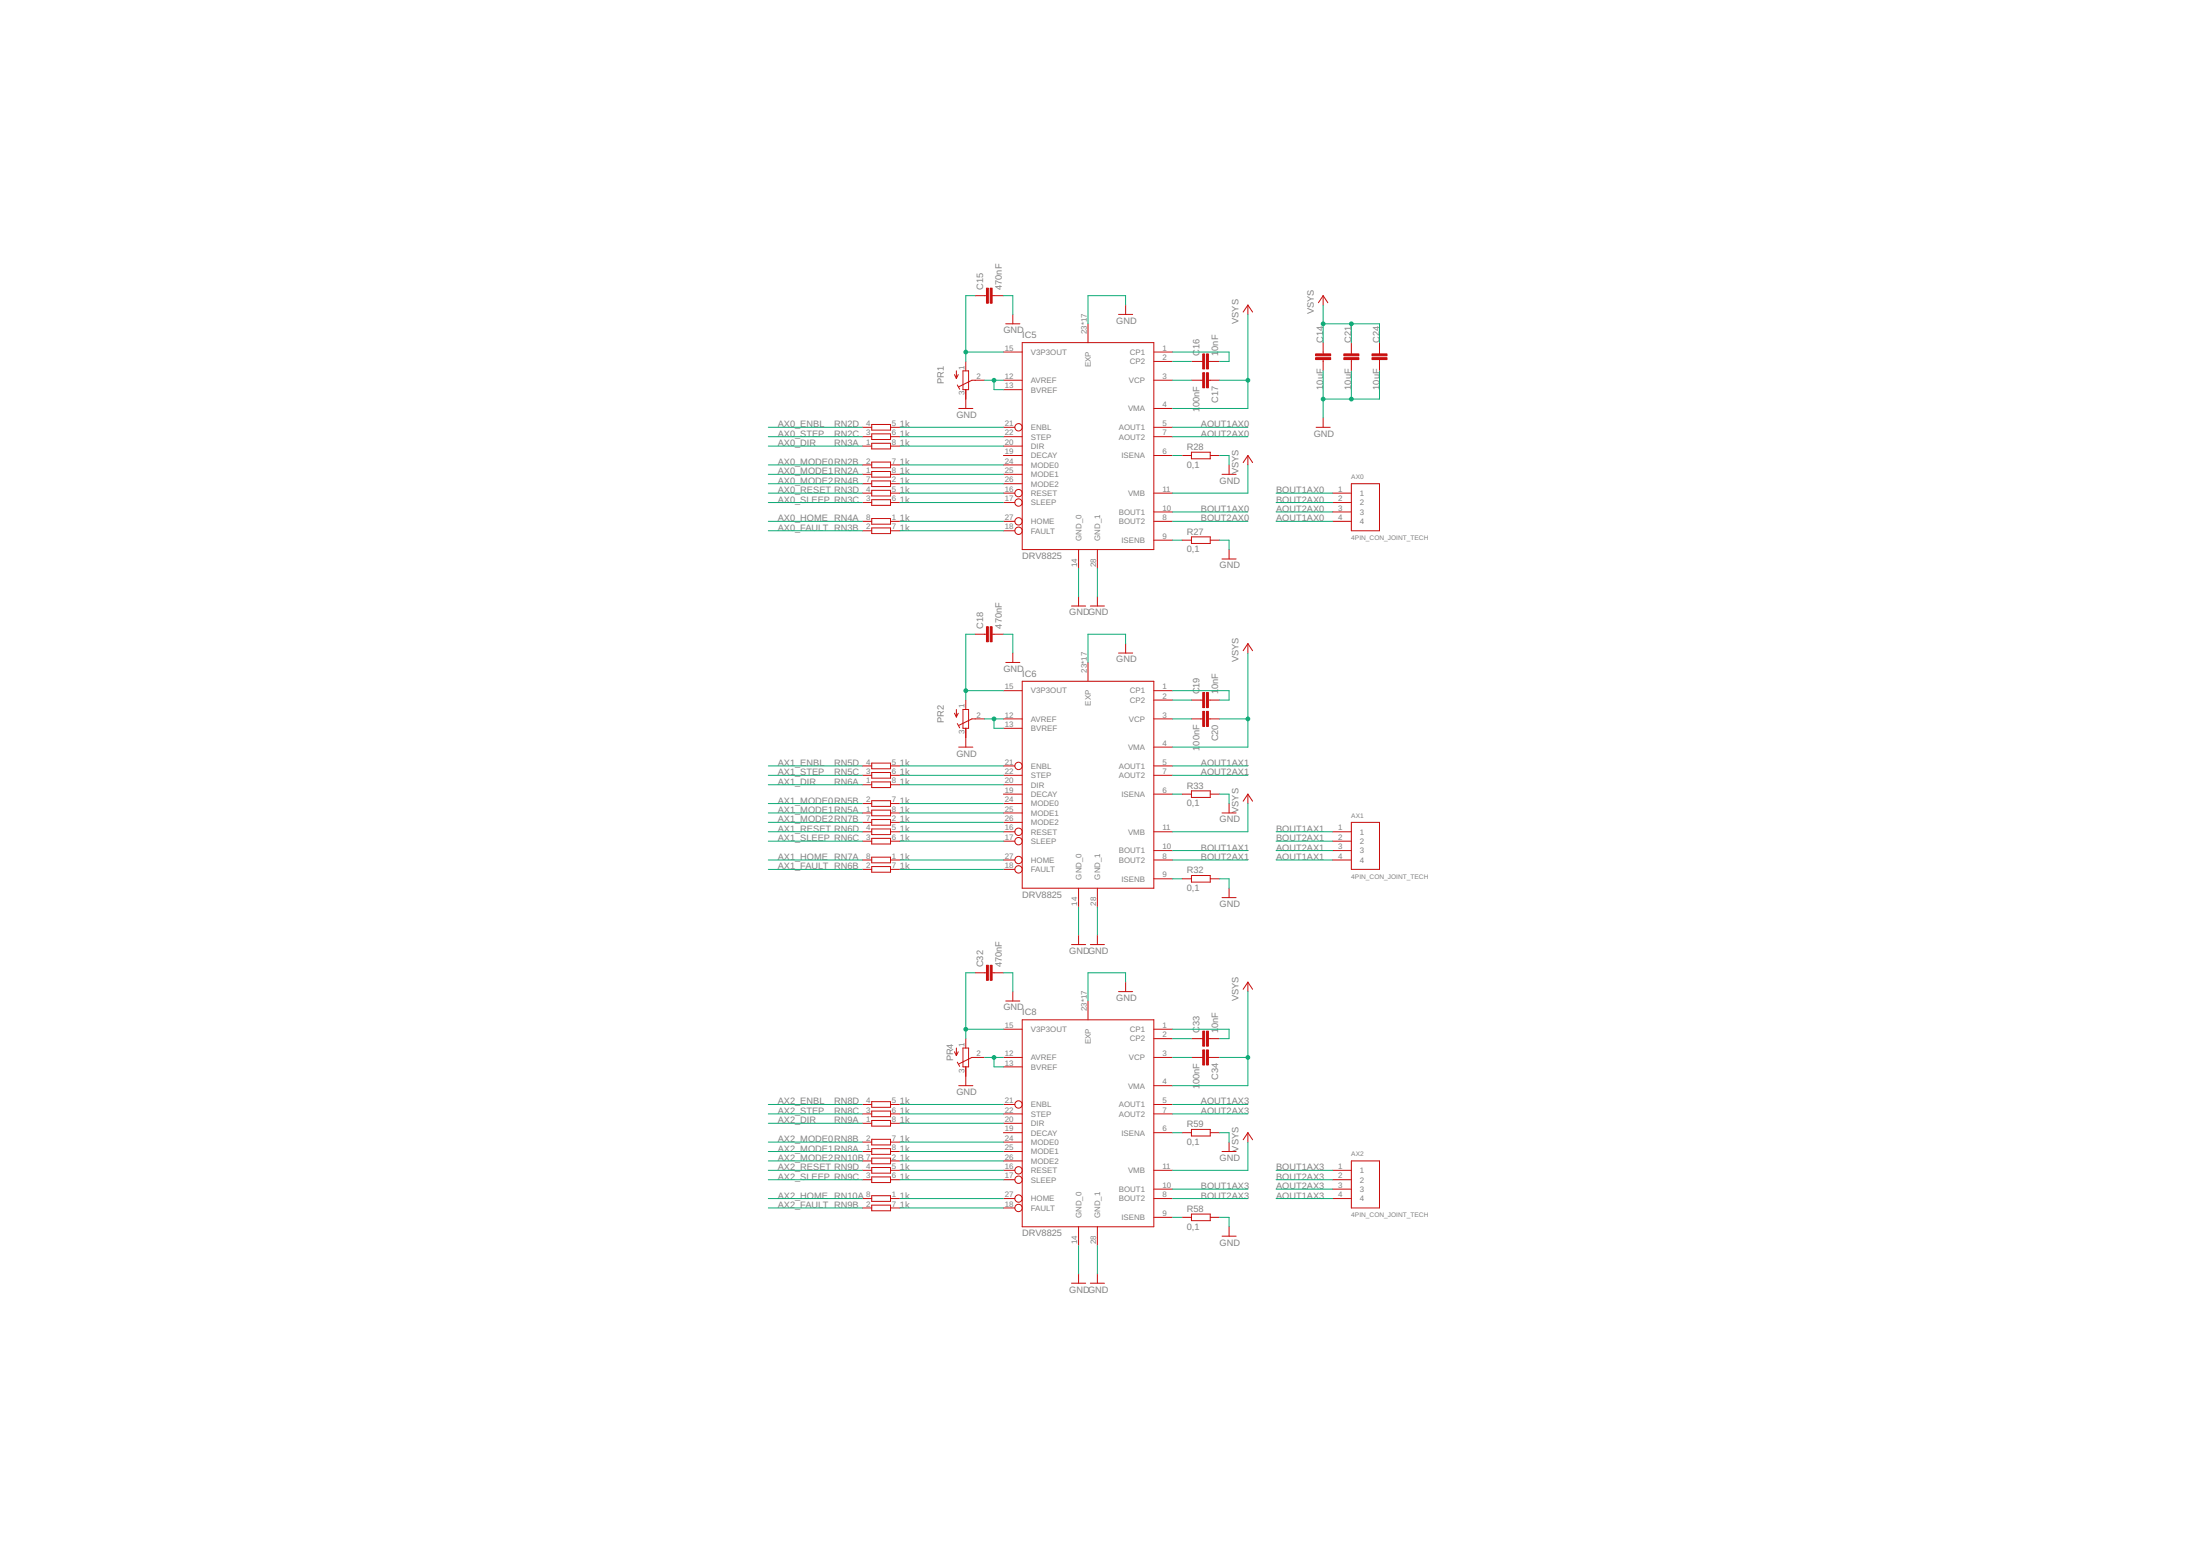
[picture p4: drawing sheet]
<svg xmlns="http://www.w3.org/2000/svg" width="594mm" height="420mm" viewBox="0 0 594 420" stroke-linecap="round" stroke-linejoin="round" font-family="sans-serif">
<g fill="none" stroke="#c90d0c" stroke-width=".27">
<path d="M263.3 79.8h3.1M267.9 79.8h3.1M357.3 79.8v2.6M357.3 79.8l1.3 1.9M357.3 79.8l-1.3 1.9M260.8 97.6v2.5M271 95.1h5M271.6 87.4h3.8M273.5 84.9v2.5M276 92.5h35.6v55.9h-35.6zM293.8 87.4v5.1M302 84.9h3.9"/>
<path d="M304 82.4v2.5M311.6 95.1h5.1M311.6 97.6h5.1M321.7 97.6h3.1M326.3 97.6h3.1M337 82.4l1.2 1.9M337 82.4l-1.3 1.9M337 82.4v2.5M357.3 92.5v3.1M357.3 97.1v3M364.9 92.5v3.1M364.9 97.1v3"/>
<path d="M372.5 92.5v3.1M372.5 97.1v3M232.9 117.9h2.5M232.9 115.4h2.5M235.4 114.6h5.1v1.5h-5.1zM235.4 117.2h5.1v1.5h-5.1zM235.4 119.7h5.1v1.5h-5.1zM240.5 117.9h2.5M240.5 115.4h2.5M257.7 101.2l.6 1M258.3 100.1v2.1M258.5 103.9l.6 1.2"/>
<path d="M258.8 101.2l-.5 1M258.9 110.3h3.8M260 100.1h1.6v5.1h-1.6zM260.8 105.2v5.1M265.9 102.7h-3.5l-3.5 1.7M271 102.7h5M271 105.2h5M271 117.9h5M271 115.4h3M311.6 102.7h5.1M311.6 117.9h5.1M311.6 115.4h5.1"/>
<path d="M311.6 110.3h5.1M321.7 102.7h3.1M326.3 102.7h3.1M355.4 115.4h3.8M357.3 112.8v2.6M232.9 120.5h2.5M232.9 125.5h2.5M232.9 128.1h2.5M232.9 130.6h2.5M232.9 133.2h2.5M232.9 135.7h2.5M235.4 124.8h5.1v1.5h-5.1z"/>
<path d="M235.4 127.3h5.1v1.5h-5.1zM235.4 129.9h5.1v1.5h-5.1zM235.4 132.4h5.1v1.5h-5.1zM235.4 134.9h5.1v1.6h-5.1zM240.5 120.5h2.5M240.5 125.5h2.5M240.5 128.1h2.5M240.5 130.6h2.5M240.5 133.2h2.5M240.5 135.7h2.5M271 120.5h5M271 125.5h5"/>
<path d="M271 128.1h5M271 130.6h5M271 133.2h3M271 135.7h3M271 123h5M311.6 133.2h5.1M311.6 123h5.1M311.6 138.2h5.1M319.2 123h2.5M321.7 122.1h5.1v1.8h-5.1zM326.8 123h2.6M330 128.1h3.8"/>
<path d="M331.9 125.5v2.6M337 123v2.5M337 123l1.2 1.9M337 123l-1.3 1.9M359.8 133.2h5.1M359.8 135.7h5.1M359.8 138.2h5.1M364.9 130.6h7.6v12.7h-7.6zM232.9 140.8h2.5M232.9 143.3h2.5M235.4 140h5.1v1.5h-5.1zM235.4 142.6h5.1v1.5h-5.1z"/>
<path d="M240.5 140.8h2.5M240.5 143.3h2.5M271 140.8h3M271 143.3h3M291.3 148.4v5.1M296.3 148.4v5.1M311.6 140.8h5.1M311.6 145.9h5.1M319.2 145.9h2.5M321.7 145h5.1v1.7h-5.1zM326.8 145.9h2.6M330 150.9h3.8"/>
<path d="M331.9 148.4v2.5M359.8 140.8h5.1M263.3 171.3h3.1M267.9 171.3h3.1M271.6 178.9h3.8M273.5 176.3v2.6M289.3 163.6h3.9M291.3 161.1v2.5M293.8 178.9v5.1M294.4 163.6h3.8M296.3 161.1v2.5M302 176.3h3.9"/>
<path d="M304 173.8v2.5M337 173.8v2.5M337 173.8l1.2 1.9M337 173.8l-1.3 1.9M257.7 192.6l.6 1M258.3 191.6v2M258.5 195.4l.6 1.1M258.8 192.6l-.5 1M260 191.6h1.6v5.1h-1.6zM260.8 189v2.6M260.8 196.7v5M265.9 194.1h-3.5l-3.5 1.8"/>
<path d="M271 186.5h5M271 194.1h5M271 196.7h5M276 184h35.6v55.8h-35.6zM311.6 186.5h5.1M311.6 194.1h5.1M311.6 189h5.1M321.7 194.1h3.1M321.7 189h3.1M326.3 194.1h3.1M326.3 189h3.1M232.9 209.4h2.5"/>
<path d="M232.9 211.9h2.5M232.9 217h2.5M232.9 219.5h2.5M232.9 206.8h2.5M235.4 206.1h5.1v1.5h-5.1zM235.4 208.6h5.1v1.5h-5.1zM235.4 211.1h5.1v1.6h-5.1zM235.4 216.2h5.1v1.5h-5.1zM235.4 218.8h5.1v1.5h-5.1zM240.5 209.4h2.5M240.5 211.9h2.5M240.5 217h2.5"/>
<path d="M240.5 219.5h2.5M240.5 206.8h2.5M258.9 201.7h3.8M271 209.4h5M271 211.9h5M271 217h5M271 219.5h5M271 206.8h3M271 214.4h5M311.6 209.4h5.1M311.6 206.8h5.1M311.6 201.7h5.1"/>
<path d="M311.6 214.4h5.1M319.2 214.4h2.5M321.7 213.6h5.1v1.7h-5.1zM326.8 214.4h2.6M330 219.5h3.8M331.9 217v2.5M337 214.4v2.6M337 214.4l1.2 1.9M337 214.4l-1.3 1.9M232.9 222.1h2.5M232.9 224.6h2.5M232.9 227.1h2.5"/>
<path d="M232.9 232.2h2.5M232.9 234.8h2.5M235.4 221.3h5.1v1.5h-5.1zM235.4 223.8h5.1v1.6h-5.1zM235.4 226.4h5.1v1.5h-5.1zM235.4 231.5h5.1v1.5h-5.1zM235.4 234h5.1v1.5h-5.1zM240.5 222.1h2.5M240.5 224.6h2.5M240.5 227.1h2.5M240.5 232.2h2.5M240.5 234.8h2.5"/>
<path d="M271 222.1h5M271 224.6h3M271 227.1h3M271 232.2h3M271 234.8h3M291.3 239.8v5.1M296.3 239.8v5.1M311.6 224.6h5.1M311.6 232.2h5.1M311.6 229.7h5.1M311.6 237.3h5.1M319.2 237.3h2.5"/>
<path d="M321.7 236.4h5.1v1.8h-5.1zM326.8 237.3h2.6M331.9 239.8v2.6M359.8 224.6h5.1M359.8 227.1h5.1M359.8 232.2h5.1M359.8 229.7h5.1M364.9 222.1h7.6v12.7h-7.6zM289.3 255.1h3.9M291.3 252.5v2.6M294.4 255.1h3.8M296.3 252.5v2.6"/>
<path d="M330 242.4h3.8M263.3 262.7h3.1M267.9 262.7h3.1M271 277.9h5M271.6 270.3h3.8M273.5 267.8v2.5M276 275.4h35.6v55.9h-35.6zM293.8 270.3v5.1M302 267.8h3.9M304 265.2v2.6M311.6 277.9h5.1M337 265.2v2.6"/>
<path d="M337 265.2l1.2 1.9M337 265.2l-1.3 1.9M232.9 298.2h2.5M235.4 297.5h5.1v1.5h-5.1zM240.5 298.2h2.5M257.7 284l.6 1M258.3 283v2M258.5 286.8l.6 1.2M258.8 284l-.5 1M258.9 293.2h3.8M260 283h1.6v5.1h-1.6zM260.8 280.5v2.5"/>
<path d="M260.8 288.1v5.1M265.9 285.5h-3.5l-3.5 1.8M271 285.5h5M271 288.1h5M271 298.2h3M311.6 285.5h5.1M311.6 298.2h5.1M311.6 280.5h5.1M311.6 293.2h5.1M321.7 285.5h3.1M321.7 280.5h3.1M326.3 285.5h3.1"/>
<path d="M326.3 280.5h3.1M232.9 300.8h2.5M232.9 303.3h2.5M232.9 308.4h2.5M232.9 310.9h2.5M232.9 313.5h2.5M232.9 316h2.5M232.9 318.6h2.5M235.4 300h5.1v1.5h-5.1zM235.4 302.6h5.1v1.5h-5.1zM235.4 307.6h5.1v1.6h-5.1zM235.4 310.2h5.1v1.5h-5.1z"/>
<path d="M235.4 312.7h5.1v1.5h-5.1zM235.4 315.3h5.1v1.5h-5.1zM235.4 317.8h5.1v1.5h-5.1zM240.5 300.8h2.5M240.5 303.3h2.5M240.5 308.4h2.5M240.5 310.9h2.5M240.5 313.5h2.5M240.5 316h2.5M240.5 318.6h2.5M271 300.8h5M271 303.3h5"/>
<path d="M271 308.4h5M271 310.9h5M271 313.5h5M271 316h3M271 318.6h3M271 305.9h5M311.6 300.8h5.1M311.6 316h5.1M311.6 305.9h5.1M319.2 305.9h2.5M321.7 305h5.1v1.7h-5.1zM326.8 305.9h2.6"/>
<path d="M330 310.9h3.8M331.9 308.4v2.5M337 305.9v2.5M337 305.9l1.2 1.9M337 305.9l-1.3 1.9M359.8 316h5.1M359.8 318.6h5.1M364.9 313.5h7.6v12.7h-7.6zM232.9 323.6h2.5M232.9 326.2h2.5M235.4 322.9h5.1v1.5h-5.1zM235.4 325.4h5.1v1.5h-5.1z"/>
<path d="M240.5 323.6h2.5M240.5 326.2h2.5M271 323.6h3M271 326.2h3M291.3 331.3v5M296.3 331.3v5M311.6 323.6h5.1M311.6 321.1h5.1M311.6 328.7h5.1M319.2 328.7h2.5M321.7 327.8h5.1v1.8h-5.1zM326.8 328.7h2.6"/>
<path d="M330 333.8h3.8M331.9 331.3v2.5M359.8 323.6h5.1M359.8 321.1h5.1M289.3 346.5h3.9M291.3 344v2.5M294.4 346.5h3.8M296.3 344v2.5"/>
<circle cx="275" cy="115.4" r=".99"/>
<circle cx="275" cy="133.2" r=".99"/>
<circle cx="275" cy="135.7" r=".99"/>
<circle cx="275" cy="140.8" r=".99"/>
<circle cx="275" cy="143.3" r=".99"/>
<circle cx="275" cy="206.8" r=".99"/>
<circle cx="275" cy="227.1" r=".99"/>
<circle cx="275" cy="224.6" r=".99"/>
<circle cx="275" cy="232.2" r=".99"/>
<circle cx="275" cy="234.8" r=".99"/>
<circle cx="275" cy="298.2" r=".99"/>
<circle cx="275" cy="316" r=".99"/>
<circle cx="275" cy="318.6" r=".99"/>
<circle cx="275" cy="323.6" r=".99"/>
<circle cx="275" cy="326.2" r=".99"/>
</g>
<g fill="#c90d0c" stroke="#c90d0c" stroke-width=".27">
<path d="M267.4 77.8h.5v4.1h-.5z"/>
<path d="M266.4 77.8h.5v4.1h-.5z"/>
<path d="M325.8 95.6h.5v4h-.5z"/>
<path d="M324.8 95.6h.5v4h-.5z"/>
<path d="M324.8 100.6h.5v4.1h-.5z"/>
<path d="M325.8 100.6h.5v4.1h-.5z"/>
<path d="M267.4 169.2h.5v4.1h-.5z"/>
<path d="M266.4 169.2h.5v4.1h-.5z"/>
<path d="M325.8 187h.5v4.1h-.5z"/>
<path d="M324.8 187h.5v4.1h-.5z"/>
<path d="M324.8 192.1h.5v4.1h-.5z"/>
<path d="M325.8 192.1h.5v4.1h-.5z"/>
<path d="M267.4 260.6h.5v4.1h-.5z"/>
<path d="M266.4 260.6h.5v4.1h-.5z"/>
<path d="M325.8 278.4h.5v4.1h-.5z"/>
<path d="M324.8 278.4h.5v4.1h-.5z"/>
<path d="M324.8 283.5h.5v4.1h-.5z"/>
<path d="M325.8 283.5h.5v4.1h-.5z"/>
<path d="M355.3 96.6h4v.5h-4z"/>
<path d="M355.3 95.6h4v.5h-4z"/>
<path d="M362.9 96.6h4v.5h-4z"/>
<path d="M362.9 95.6h4v.5h-4z"/>
<path d="M370.5 96.6h4v.5h-4z"/>
<path d="M370.5 95.6h4v.5h-4z"/>
</g>
<g fill="none" stroke="#0dab76" stroke-width=".27">
<path d="M263.3 79.8h-2.5v17.8M271 79.8h2.5v5.1M260.8 95.1h10.2M304 82.4v-2.6h-10.2v7.6M316.7 95.1h15.2v2.5h-2.5M316.7 97.6h5M337 84.9v25.4h-20.3M357.3 82.4v10.1M357.3 87.4h15.2v5.1M364.9 87.4v5.1M207.5 115.4h25.4M207.5 117.9h25.4"/>
<path d="M243 115.4h28M243 117.9h28M265.9 102.7h5.1M268.4 102.7v2.5h2.6M316.7 102.7h5M316.7 115.4h20.3M316.7 117.9h20.3M329.4 102.7h7.6M357.3 100.1v12.7M364.9 100.1v7.7M372.5 100.1v7.7h-15.2M207.5 135.7h25.4"/>
<path d="M207.5 120.5h25.4M207.5 133.2h25.4M207.5 125.5h25.4M207.5 128.1h25.4M207.5 130.6h25.4M243 135.7h28M243 120.5h28M243 133.2h28M243 125.5h28M243 128.1h28M243 130.6h28M316.7 123h2.5"/>
<path d="M316.7 138.2h20.3M329.4 123h2.5v2.5M337 125.5v7.7h-20.3M344.6 135.7h15.2M344.6 133.2h15.2M344.6 138.2h15.2M207.5 143.3h25.4M207.5 140.8h25.4M243 143.3h28M243 140.8h28M291.3 153.5v7.6M296.3 153.5v7.6"/>
<path d="M316.7 145.9h2.5M316.7 140.8h20.3M329.4 145.9h2.5v2.5M344.6 140.8h15.2M263.3 171.3h-2.5v17.7M271 171.3h2.5v5M304 173.8v-2.5h-10.2v7.6M337 176.3v25.4h-20.3M260.8 186.5h10.2M265.9 194.1h5.1M268.4 194.1v2.6h2.6M316.7 186.5h15.2v2.5h-2.5"/>
<path d="M316.7 194.1h5M316.7 189h5M329.4 194.1h7.6M207.5 206.8h25.4M207.5 209.4h25.4M207.5 211.9h25.4M207.5 217h25.4M207.5 219.5h25.4M243 206.8h28M243 209.4h28M243 211.9h28M243 217h28"/>
<path d="M243 219.5h28M316.7 214.4h2.5M316.7 206.8h20.3M316.7 209.4h20.3M329.4 214.4h2.5v2.6M337 217v7.6h-20.3M207.5 232.2h25.4M207.5 224.6h25.4M207.5 227.1h25.4M207.5 234.8h25.4M207.5 222.1h25.4M243 232.2h28"/>
<path d="M243 224.6h28M243 227.1h28M243 234.8h28M243 222.1h28M316.7 237.3h2.5M316.7 232.2h20.3M316.7 229.7h20.3M329.4 237.3h2.5v2.5M344.6 232.2h15.2M344.6 229.7h15.2M344.6 224.6h15.2M344.6 227.1h15.2"/>
<path d="M291.3 244.9v7.6M296.3 244.9v7.6M260.8 277.9h10.2M263.3 262.7h-2.5v17.8M271 262.7h2.5v5.1M304 265.2v-2.5h-10.2v7.6M316.7 277.9h15.2v2.6h-2.5M337 267.8v25.4h-20.3M207.5 298.2h25.4M243 298.2h28M265.9 285.5h5.1M268.4 285.5v2.6h2.6"/>
<path d="M316.7 285.5h5M316.7 280.5h5M316.7 298.2h20.3M329.4 285.5h7.6M207.5 318.6h25.4M207.5 300.8h25.4M207.5 303.3h25.4M207.5 316h25.4M207.5 308.4h25.4M207.5 310.9h25.4M207.5 313.5h25.4M243 318.6h28"/>
<path d="M243 300.8h28M243 303.3h28M243 316h28M243 308.4h28M243 310.9h28M243 313.5h28M316.7 305.9h2.5M316.7 300.8h20.3M329.4 305.9h2.5v2.5M337 308.4v7.6h-20.3M344.6 318.6h15.2M344.6 316h15.2"/>
<path d="M207.5 326.2h25.4M207.5 323.6h25.4M243 326.2h28M243 323.6h28M291.3 336.3v7.7M296.3 336.3v7.7M316.7 328.7h2.5M316.7 323.6h20.3M316.7 321.1h20.3M329.4 328.7h2.5v2.6M344.6 323.6h15.2M344.6 321.1h15.2"/>
</g>
<g fill="#0dab76" stroke="#0dab76" stroke-width=".27">
<circle cx="357.3" cy="107.8" r=".51"/>
<circle cx="364.9" cy="107.8" r=".51"/>
<circle cx="268.4" cy="102.7" r=".51"/>
<circle cx="260.8" cy="95.1" r=".51"/>
<circle cx="268.4" cy="194.1" r=".51"/>
<circle cx="260.8" cy="186.5" r=".51"/>
<circle cx="268.4" cy="285.5" r=".51"/>
<circle cx="260.8" cy="277.9" r=".51"/>
<circle cx="337" cy="102.7" r=".51"/>
<circle cx="357.3" cy="87.4" r=".51"/>
<circle cx="364.9" cy="87.4" r=".51"/>
<circle cx="337" cy="194.1" r=".51"/>
<circle cx="337" cy="285.5" r=".51"/>
</g>
<g font-size="2.5" fill="#808080">
<text x="265.5" y="78.3" transform="rotate(-90 265.5 78.3)">C15</text>
<text x="270.6" y="78.3" transform="rotate(-90 270.6 78.3)">470nF</text>
<text x="270.9" y="90">GND</text>
<text x="301.4" y="87.4">GND</text>
<text x="334.4" y="87.4" transform="rotate(-90 334.4 87.4)">VSYS</text>
<text x="354.7" y="84.9" transform="rotate(-90 354.7 84.9)">VSYS</text>
<text x="276" y="91.3">IC5</text>
<text x="329" y="94.7" transform="rotate(-90 329 94.7)">0nF</text>
<text x="357.3" y="92.5" transform="rotate(-90 357.3 92.5)">C14</text>
<text x="364.9" y="92.5" transform="rotate(-90 364.9 92.5)">C21</text>
<text x="372.5" y="92.5" transform="rotate(-90 372.5 92.5)">C24</text>
<text x="323.9" y="96.1" transform="rotate(-90 323.9 96.1)">C16</text>
<text x="329" y="96.1" transform="rotate(-90 329 96.1)">1</text>
<text x="254.8" y="103.7" transform="rotate(-90 254.8 103.7)">PR1</text>
<text x="357.3" y="105.2" transform="rotate(-90 357.3 105.2)">10uF</text>
<text x="364.9" y="105.2" transform="rotate(-90 364.9 105.2)">10uF</text>
<text x="372.5" y="105.2" transform="rotate(-90 372.5 105.2)">10uF</text>
<text x="258.3" y="112.8">GND</text>
<text x="323.9" y="111.3" transform="rotate(-90 323.9 111.3)">1</text>
<text x="323.9" y="109.9" transform="rotate(-90 323.9 109.9)">00nF</text>
<text x="329" y="108.8" transform="rotate(-90 329 108.8)">C17</text>
<text x="210" y="115.4">AX0_ENBL</text>
<text x="210" y="117.9">AX0_STEP</text>
<text x="225.2" y="115.4">RN2D</text>
<text x="225.2" y="117.9">RN2C</text>
<text x="243" y="115.4">1k</text>
<text x="243" y="117.9">1k</text>
<text x="324.3" y="115.4">AOUT1AX0</text>
<text x="324.3" y="117.9">AOUT2AX0</text>
<text x="354.7" y="117.9">GND</text>
<text x="210" y="125.5">AX0_MODE0RN2B</text>
<text x="210" y="120.5">AX0_DIR</text>
<text x="225.2" y="120.5">RN3A</text>
<text x="243" y="120.5">1k</text>
<text x="243" y="125.5">1k</text>
<text x="320.5" y="121.5">R28</text>
<text x="210" y="128.1">AX0_MODE1RN2A</text>
<text x="210" y="130.6">AX0_MODE2RN4B</text>
<text x="243" y="128.1">1k</text>
<text x="243" y="130.6">1k</text>
<text x="320.5" y="126.3">0,1</text>
<text x="329.4" y="130.6">GND</text>
<text x="334.4" y="128.1" transform="rotate(-90 334.4 128.1)">VSYS</text>
<text x="210" y="133.2">AX0_RESET RN3D</text>
<text x="210" y="135.7">AX0_SLEEP RN3C</text>
<text x="243" y="133.2">1k</text>
<text x="243" y="135.7">1k</text>
<text x="344.6" y="133.2">BOUT1AX0</text>
<text x="344.6" y="135.7">BOUT2AX0</text>
<text x="210" y="143.3">AX0_FAULT RN3B</text>
<text x="210" y="140.8">AX0_HOME RN4A</text>
<text x="243" y="143.3">1k</text>
<text x="243" y="140.8">1k</text>
<text x="324.3" y="138.2">BOUT1AX0</text>
<text x="324.3" y="140.8">BOUT2AX0</text>
<text x="344.6" y="140.8">AOUT1AX0</text>
<text x="344.6" y="138.2">AOUT2AX0</text>
<text x="320.5" y="149.2">0,1</text>
<text x="320.5" y="144.4">R27</text>
<text x="276" y="150.9">DRV8825</text>
<text x="329.4" y="153.5">GND</text>
<text x="288.7" y="166.2">GNDGND</text>
<text x="265.5" y="169.7" transform="rotate(-90 265.5 169.7)">C18</text>
<text x="270.6" y="169.7" transform="rotate(-90 270.6 169.7)">470nF</text>
<text x="301.4" y="178.9">GND</text>
<text x="334.4" y="178.9" transform="rotate(-90 334.4 178.9)">VSYS</text>
<text x="270.9" y="181.4">GND</text>
<text x="276" y="182.7">IC6</text>
<text x="323.9" y="187.5" transform="rotate(-90 323.9 187.5)">C19</text>
<text x="329" y="187.5" transform="rotate(-90 329 187.5)">1</text>
<text x="329" y="186.1" transform="rotate(-90 329 186.1)">0nF</text>
<text x="254.8" y="195.2" transform="rotate(-90 254.8 195.2)">PR2</text>
<text x="323.9" y="202.7" transform="rotate(-90 323.9 202.7)">1</text>
<text x="323.9" y="201.3" transform="rotate(-90 323.9 201.3)">00nF</text>
<text x="329" y="200.2" transform="rotate(-90 329 200.2)">C20</text>
<text x="210" y="206.8">AX1_ENBL</text>
<text x="210" y="209.4">AX1_STEP</text>
<text x="225.2" y="209.4">RN5C</text>
<text x="225.2" y="206.8">RN5D</text>
<text x="243" y="209.4">1k</text>
<text x="243" y="206.8">1k</text>
<text x="258.3" y="204.3">GND</text>
<text x="324.3" y="206.8">AOUT1AX1</text>
<text x="324.3" y="209.4">AOUT2AX1</text>
<text x="210" y="211.9">AX1_DIR</text>
<text x="225.2" y="211.9">RN6A</text>
<text x="243" y="211.9">1k</text>
<text x="320.5" y="212.9">R33</text>
<text x="210" y="217">AX1_MODE0RN5B</text>
<text x="210" y="219.5">AX1_MODE1RN5A</text>
<text x="243" y="219.5">1k</text>
<text x="243" y="217">1k</text>
<text x="320.5" y="217.7">0,1</text>
<text x="334.4" y="219.5" transform="rotate(-90 334.4 219.5)">VSYS</text>
<text x="210" y="222.1">AX1_MODE2RN7B</text>
<text x="210" y="224.6">AX1_RESET RN6D</text>
<text x="210" y="227.1">AX1_SLEEP RN6C</text>
<text x="243" y="227.1">1k</text>
<text x="243" y="224.6">1k</text>
<text x="243" y="222.1">1k</text>
<text x="329.4" y="222.1">GND</text>
<text x="344.6" y="224.6">BOUT1AX1</text>
<text x="344.6" y="227.1">BOUT2AX1</text>
<text x="210" y="232.2">AX1_HOME RN7A</text>
<text x="243" y="232.2">1k</text>
<text x="324.3" y="229.7">BOUT1AX1</text>
<text x="324.3" y="232.2">BOUT2AX1</text>
<text x="344.6" y="232.2">AOUT1AX1</text>
<text x="344.6" y="229.7">AOUT2AX1</text>
<text x="210" y="234.8">AX1_FAULT RN6B</text>
<text x="243" y="234.8">1k</text>
<text x="320.5" y="235.8">R32</text>
<text x="276" y="242.4">DRV8825</text>
<text x="320.5" y="240.6">0,1</text>
<text x="329.4" y="244.9">GND</text>
<text x="288.7" y="257.6">GNDGND</text>
<text x="265.5" y="261.2" transform="rotate(-90 265.5 261.2)">C32</text>
<text x="270.6" y="261.2" transform="rotate(-90 270.6 261.2)">470nF</text>
<text x="270.9" y="272.8">GND</text>
<text x="276" y="274.1">IC8</text>
<text x="301.4" y="270.3">GND</text>
<text x="334.4" y="270.3" transform="rotate(-90 334.4 270.3)">VSYS</text>
<text x="323.9" y="278.9" transform="rotate(-90 323.9 278.9)">C33</text>
<text x="329" y="278.9" transform="rotate(-90 329 278.9)">1</text>
<text x="329" y="277.6" transform="rotate(-90 329 277.6)">0nF</text>
<text x="257.4" y="286.6" transform="rotate(-90 257.4 286.6)">PR4</text>
<text x="323.9" y="292.8" transform="rotate(-90 323.9 292.8)">00nF</text>
<text x="329" y="291.6" transform="rotate(-90 329 291.6)">C34</text>
<text x="210" y="298.2">AX2_ENBL</text>
<text x="225.2" y="298.2">RN8D</text>
<text x="243" y="298.2">1k</text>
<text x="258.3" y="295.7">GND</text>
<text x="323.9" y="294.2" transform="rotate(-90 323.9 294.2)">1</text>
<text x="324.3" y="298.2">AOUT1AX3</text>
<text x="210" y="300.8">AX2_STEP</text>
<text x="210" y="303.3">AX2_DIR</text>
<text x="225.2" y="300.8">RN8C</text>
<text x="225.2" y="303.3">RN9A</text>
<text x="243" y="300.8">1k</text>
<text x="243" y="303.3">1k</text>
<text x="320.5" y="304.4">R59</text>
<text x="324.3" y="300.8">AOUT2AX3</text>
<text x="210" y="308.4">AX2_MODE0RN8B</text>
<text x="210" y="310.9">AX2_MODE1RN8A</text>
<text x="243" y="310.9">1k</text>
<text x="243" y="308.4">1k</text>
<text x="320.5" y="309.2">0,1</text>
<text x="334.4" y="310.9" transform="rotate(-90 334.4 310.9)">VSYS</text>
<text x="210" y="313.5">AX2_MODE2RN10B</text>
<text x="210" y="316">AX2_RESET RN9D</text>
<text x="243" y="316">1k</text>
<text x="243" y="313.5">1k</text>
<text x="329.4" y="313.5">GND</text>
<text x="344.6" y="316">BOUT1AX3</text>
<text x="210" y="318.6">AX2_SLEEP RN9C</text>
<text x="210" y="323.6">AX2_HOME RN10A</text>
<text x="243" y="318.6">1k</text>
<text x="243" y="323.6">1k</text>
<text x="324.3" y="321.1">BOUT1AX3</text>
<text x="324.3" y="323.6">BOUT2AX3</text>
<text x="344.6" y="323.6">AOUT1AX3</text>
<text x="344.6" y="321.1">AOUT2AX3</text>
<text x="344.6" y="318.6">BOUT2AX3</text>
<text x="210" y="326.2">AX2_FAULT RN9B</text>
<text x="243" y="326.2">1k</text>
<text x="320.5" y="327.2">R58</text>
<text x="276" y="333.8">DRV8825</text>
<text x="320.5" y="332">0,1</text>
<text x="329.4" y="336.3">GND</text>
<text x="288.7" y="349">GNDGND</text>
</g>
<g font-size="2.1" fill="#808080">
<text x="271.3" y="94.7">15</text>
<text x="278.4" y="95.8">V3P3OUT</text>
<text x="293.4" y="90.2" transform="rotate(-90 293.4 90.2)">23*17</text>
<text x="305.1" y="95.8">CP1</text>
<text x="313.9" y="94.7">1</text>
<text x="260.4" y="99.8" transform="rotate(-90 260.4 99.8)">1</text>
<text x="294.6" y="99.1" transform="rotate(-90 294.6 99.1)">EXP</text>
<text x="305.1" y="98.4">CP2</text>
<text x="313.9" y="97.3">2</text>
<text x="260.4" y="106.8" transform="rotate(-90 260.4 106.8)">3</text>
<text x="263.7" y="102.3">2</text>
<text x="271.3" y="102.3">12</text>
<text x="271.3" y="104.9">13</text>
<text x="278.4" y="103.4">AVREF</text>
<text x="278.4" y="106">BVREF</text>
<text x="304.8" y="103.4">VCP</text>
<text x="313.9" y="102.3">3</text>
<text x="304.6" y="111.1">VMA</text>
<text x="313.9" y="110">4</text>
<text x="233.9" y="115">4</text>
<text x="233.9" y="117.6">3</text>
<text x="240.8" y="115">5</text>
<text x="240.8" y="117.6">6</text>
<text x="271.3" y="117.6">22</text>
<text x="271.3" y="115">21</text>
<text x="278.4" y="118.7">STEP</text>
<text x="278.4" y="116.1">ENBL</text>
<text x="302.1" y="116.1">AOUT1</text>
<text x="302.1" y="118.7">AOUT2</text>
<text x="313.9" y="115">5</text>
<text x="313.9" y="117.6">7</text>
<text x="233.9" y="120.1">1</text>
<text x="233.9" y="125.2">2</text>
<text x="240.8" y="120.1">8</text>
<text x="240.8" y="125.2">7</text>
<text x="271.3" y="120.1">20</text>
<text x="271.3" y="125.2">24</text>
<text x="271.3" y="122.6">19</text>
<text x="278.4" y="121.2">DIR</text>
<text x="278.4" y="123.8">DECAY</text>
<text x="302.8" y="123.8">ISENA</text>
<text x="313.9" y="122.6">6</text>
<text x="233.9" y="127.7">1</text>
<text x="233.9" y="130.3">7</text>
<text x="240.8" y="127.7">8</text>
<text x="240.8" y="130.3">2</text>
<text x="271.3" y="127.7">25</text>
<text x="271.3" y="130.3">26</text>
<text x="278.4" y="126.3">MODE0</text>
<text x="278.4" y="128.8">MODE1</text>
<text x="278.4" y="131.4">MODE2</text>
<text x="233.9" y="132.8">4</text>
<text x="233.9" y="135.3">3</text>
<text x="240.8" y="132.8">5</text>
<text x="240.8" y="135.3">6</text>
<text x="271.3" y="132.8">16</text>
<text x="271.3" y="135.3">17</text>
<text x="278.4" y="133.9">RESET</text>
<text x="278.4" y="136.5">SLEEP</text>
<text x="304.6" y="133.9">VMB</text>
<text x="313.9" y="132.8">11</text>
<text x="313.9" y="137.9">10</text>
<text x="361.4" y="132.8">1</text>
<text x="361.4" y="135.3">2</text>
<text x="361.4" y="137.9">3</text>
<text x="367.2" y="133.9">1</text>
<text x="367.2" y="136.5">2</text>
<text x="233.9" y="143">2</text>
<text x="233.9" y="140.4">8</text>
<text x="240.8" y="143">7</text>
<text x="240.8" y="140.4">1</text>
<text x="271.3" y="140.4">27</text>
<text x="271.3" y="143">18</text>
<text x="278.4" y="141.5">HOME</text>
<text x="302.1" y="139">BOUT1</text>
<text x="302.1" y="141.5">BOUT2</text>
<text x="313.9" y="140.4">8</text>
<text x="361.4" y="140.4">4</text>
<text x="367.2" y="139">3</text>
<text x="367.2" y="141.5">4</text>
<text x="278.4" y="144.1">FAULT</text>
<text x="292" y="146.1" transform="rotate(-90 292 146.1)">GND_0</text>
<text x="297.1" y="146.1" transform="rotate(-90 297.1 146.1)">GND_1</text>
<text x="302.8" y="146.6">ISENB</text>
<text x="313.9" y="145.5">9</text>
<text x="290.9" y="153.1" transform="rotate(-90 290.9 153.1)">14</text>
<text x="296" y="153.1" transform="rotate(-90 296 153.1)">28</text>
<text x="293.4" y="181.6" transform="rotate(-90 293.4 181.6)">23*17</text>
<text x="260.4" y="191.2" transform="rotate(-90 260.4 191.2)">1</text>
<text x="271.3" y="186.1">15</text>
<text x="278.4" y="187.3">V3P3OUT</text>
<text x="294.6" y="190.6" transform="rotate(-90 294.6 190.6)">EXP</text>
<text x="305.1" y="187.3">CP1</text>
<text x="305.1" y="189.8">CP2</text>
<text x="313.9" y="186.1">1</text>
<text x="313.9" y="188.7">2</text>
<text x="263.7" y="193.8">2</text>
<text x="271.3" y="193.8">12</text>
<text x="271.3" y="196.3">13</text>
<text x="278.4" y="194.9">AVREF</text>
<text x="278.4" y="197.4">BVREF</text>
<text x="304.8" y="194.9">VCP</text>
<text x="313.9" y="193.8">3</text>
<text x="260.4" y="198.2" transform="rotate(-90 260.4 198.2)">3</text>
<text x="304.6" y="202.5">VMA</text>
<text x="313.9" y="201.4">4</text>
<text x="233.9" y="209">3</text>
<text x="233.9" y="206.5">4</text>
<text x="240.8" y="209">6</text>
<text x="240.8" y="206.5">5</text>
<text x="271.3" y="209">22</text>
<text x="271.3" y="206.5">21</text>
<text x="278.4" y="207.6">ENBL</text>
<text x="302.1" y="207.6">AOUT1</text>
<text x="313.9" y="206.5">5</text>
<text x="313.9" y="209">7</text>
<text x="233.9" y="211.5">1</text>
<text x="240.8" y="211.5">8</text>
<text x="271.3" y="211.5">20</text>
<text x="271.3" y="214.1">19</text>
<text x="278.4" y="210.1">STEP</text>
<text x="278.4" y="212.7">DIR</text>
<text x="278.4" y="215.2">DECAY</text>
<text x="302.1" y="210.1">AOUT2</text>
<text x="302.8" y="215.2">ISENA</text>
<text x="313.9" y="214.1">6</text>
<text x="233.9" y="219.2">1</text>
<text x="233.9" y="216.6">2</text>
<text x="233.9" y="221.7">7</text>
<text x="240.8" y="219.2">8</text>
<text x="240.8" y="216.6">7</text>
<text x="240.8" y="221.7">2</text>
<text x="271.3" y="216.6">24</text>
<text x="271.3" y="219.2">25</text>
<text x="271.3" y="221.7">26</text>
<text x="278.4" y="217.7">MODE0</text>
<text x="278.4" y="220.3">MODE1</text>
<text x="233.9" y="226.8">3</text>
<text x="233.9" y="224.2">4</text>
<text x="240.8" y="226.8">6</text>
<text x="240.8" y="224.2">5</text>
<text x="271.3" y="224.2">16</text>
<text x="271.3" y="226.8">17</text>
<text x="278.4" y="222.8">MODE2</text>
<text x="278.4" y="225.4">RESET</text>
<text x="278.4" y="227.9">SLEEP</text>
<text x="304.6" y="225.4">VMB</text>
<text x="313.9" y="224.2">11</text>
<text x="361.4" y="224.2">1</text>
<text x="361.4" y="226.8">2</text>
<text x="367.2" y="225.4">1</text>
<text x="367.2" y="227.9">2</text>
<text x="233.9" y="231.9">8</text>
<text x="240.8" y="231.9">1</text>
<text x="271.3" y="231.9">27</text>
<text x="278.4" y="233">HOME</text>
<text x="302.1" y="230.4">BOUT1</text>
<text x="302.1" y="233">BOUT2</text>
<text x="313.9" y="229.3">10</text>
<text x="313.9" y="231.9">8</text>
<text x="361.4" y="229.3">3</text>
<text x="361.4" y="231.9">4</text>
<text x="367.2" y="230.4">3</text>
<text x="367.2" y="233">4</text>
<text x="233.9" y="234.4">2</text>
<text x="240.8" y="234.4">7</text>
<text x="271.3" y="234.4">18</text>
<text x="278.4" y="235.5">FAULT</text>
<text x="292" y="237.5" transform="rotate(-90 292 237.5)">GND_0</text>
<text x="297.1" y="237.5" transform="rotate(-90 297.1 237.5)">GND_1</text>
<text x="302.8" y="238.1">ISENB</text>
<text x="313.9" y="236.9">9</text>
<text x="290.9" y="244.5" transform="rotate(-90 290.9 244.5)">14</text>
<text x="296" y="244.5" transform="rotate(-90 296 244.5)">28</text>
<text x="293.4" y="273" transform="rotate(-90 293.4 273)">23*17</text>
<text x="271.3" y="277.6">15</text>
<text x="278.4" y="278.7">V3P3OUT</text>
<text x="294.6" y="282" transform="rotate(-90 294.6 282)">EXP</text>
<text x="305.1" y="278.7">CP1</text>
<text x="305.1" y="281.2">CP2</text>
<text x="313.9" y="277.6">1</text>
<text x="313.9" y="280.1">2</text>
<text x="260.4" y="282.6" transform="rotate(-90 260.4 282.6)">1</text>
<text x="263.7" y="285.2">2</text>
<text x="271.3" y="285.2">12</text>
<text x="271.3" y="287.7">13</text>
<text x="278.4" y="286.3">AVREF</text>
<text x="304.8" y="286.3">VCP</text>
<text x="313.9" y="285.2">3</text>
<text x="260.4" y="289.6" transform="rotate(-90 260.4 289.6)">3</text>
<text x="278.4" y="288.8">BVREF</text>
<text x="304.6" y="293.9">VMA</text>
<text x="313.9" y="292.8">4</text>
<text x="233.9" y="297.9">4</text>
<text x="240.8" y="297.9">5</text>
<text x="271.3" y="297.9">21</text>
<text x="278.4" y="299">ENBL</text>
<text x="302.1" y="299">AOUT1</text>
<text x="313.9" y="297.9">5</text>
<text x="233.9" y="300.4">3</text>
<text x="233.9" y="303">1</text>
<text x="240.8" y="300.4">6</text>
<text x="240.8" y="303">8</text>
<text x="271.3" y="300.4">22</text>
<text x="271.3" y="303">20</text>
<text x="271.3" y="305.5">19</text>
<text x="278.4" y="301.5">STEP</text>
<text x="278.4" y="304.1">DIR</text>
<text x="302.1" y="301.5">AOUT2</text>
<text x="313.9" y="300.4">7</text>
<text x="313.9" y="305.5">6</text>
<text x="233.9" y="310.6">1</text>
<text x="233.9" y="308">2</text>
<text x="240.8" y="310.6">8</text>
<text x="240.8" y="308">7</text>
<text x="271.3" y="308">24</text>
<text x="271.3" y="310.6">25</text>
<text x="278.4" y="309.2">MODE0</text>
<text x="278.4" y="311.7">MODE1</text>
<text x="278.4" y="306.6">DECAY</text>
<text x="302.8" y="306.6">ISENA</text>
<text x="233.9" y="315.7">4</text>
<text x="233.9" y="313.1">7</text>
<text x="240.8" y="315.7">5</text>
<text x="240.8" y="313.1">2</text>
<text x="271.3" y="313.1">26</text>
<text x="271.3" y="315.7">16</text>
<text x="278.4" y="314.2">MODE2</text>
<text x="278.4" y="316.8">RESET</text>
<text x="304.6" y="316.8">VMB</text>
<text x="313.9" y="315.7">11</text>
<text x="361.4" y="315.7">1</text>
<text x="367.2" y="316.8">1</text>
<text x="233.9" y="318.2">3</text>
<text x="233.9" y="323.3">8</text>
<text x="240.8" y="318.2">6</text>
<text x="240.8" y="323.3">1</text>
<text x="271.3" y="318.2">17</text>
<text x="271.3" y="323.3">27</text>
<text x="278.4" y="319.3">SLEEP</text>
<text x="302.1" y="321.9">BOUT1</text>
<text x="313.9" y="320.7">10</text>
<text x="313.9" y="323.3">8</text>
<text x="361.4" y="318.2">2</text>
<text x="361.4" y="320.7">3</text>
<text x="361.4" y="323.3">4</text>
<text x="367.2" y="319.3">2</text>
<text x="367.2" y="321.9">3</text>
<text x="233.9" y="325.8">2</text>
<text x="240.8" y="325.8">7</text>
<text x="271.3" y="325.8">18</text>
<text x="278.4" y="324.4">HOME</text>
<text x="278.4" y="326.9">FAULT</text>
<text x="292" y="328.9" transform="rotate(-90 292 328.9)">GND_0</text>
<text x="297.1" y="328.9" transform="rotate(-90 297.1 328.9)">GND_1</text>
<text x="302.1" y="324.4">BOUT2</text>
<text x="302.8" y="329.5">ISENB</text>
<text x="313.9" y="328.4">9</text>
<text x="367.2" y="324.4">4</text>
<text x="290.9" y="336" transform="rotate(-90 290.9 336)">14</text>
<text x="296" y="336" transform="rotate(-90 296 336)">28</text>
</g>
<g font-size="1.8" fill="#808080">
<text x="364.9" y="129.4">AX0</text>
<text x="364.9" y="145.9">4PIN_CON_JOINT_TECH</text>
<text x="364.9" y="220.8">AX1</text>
<text x="364.9" y="237.3">4PIN_CON_JOINT_TECH</text>
<text x="364.9" y="312.2">AX2</text>
<text x="364.9" y="328.7">4PIN_CON_JOINT_TECH</text>
</g>
</svg>
